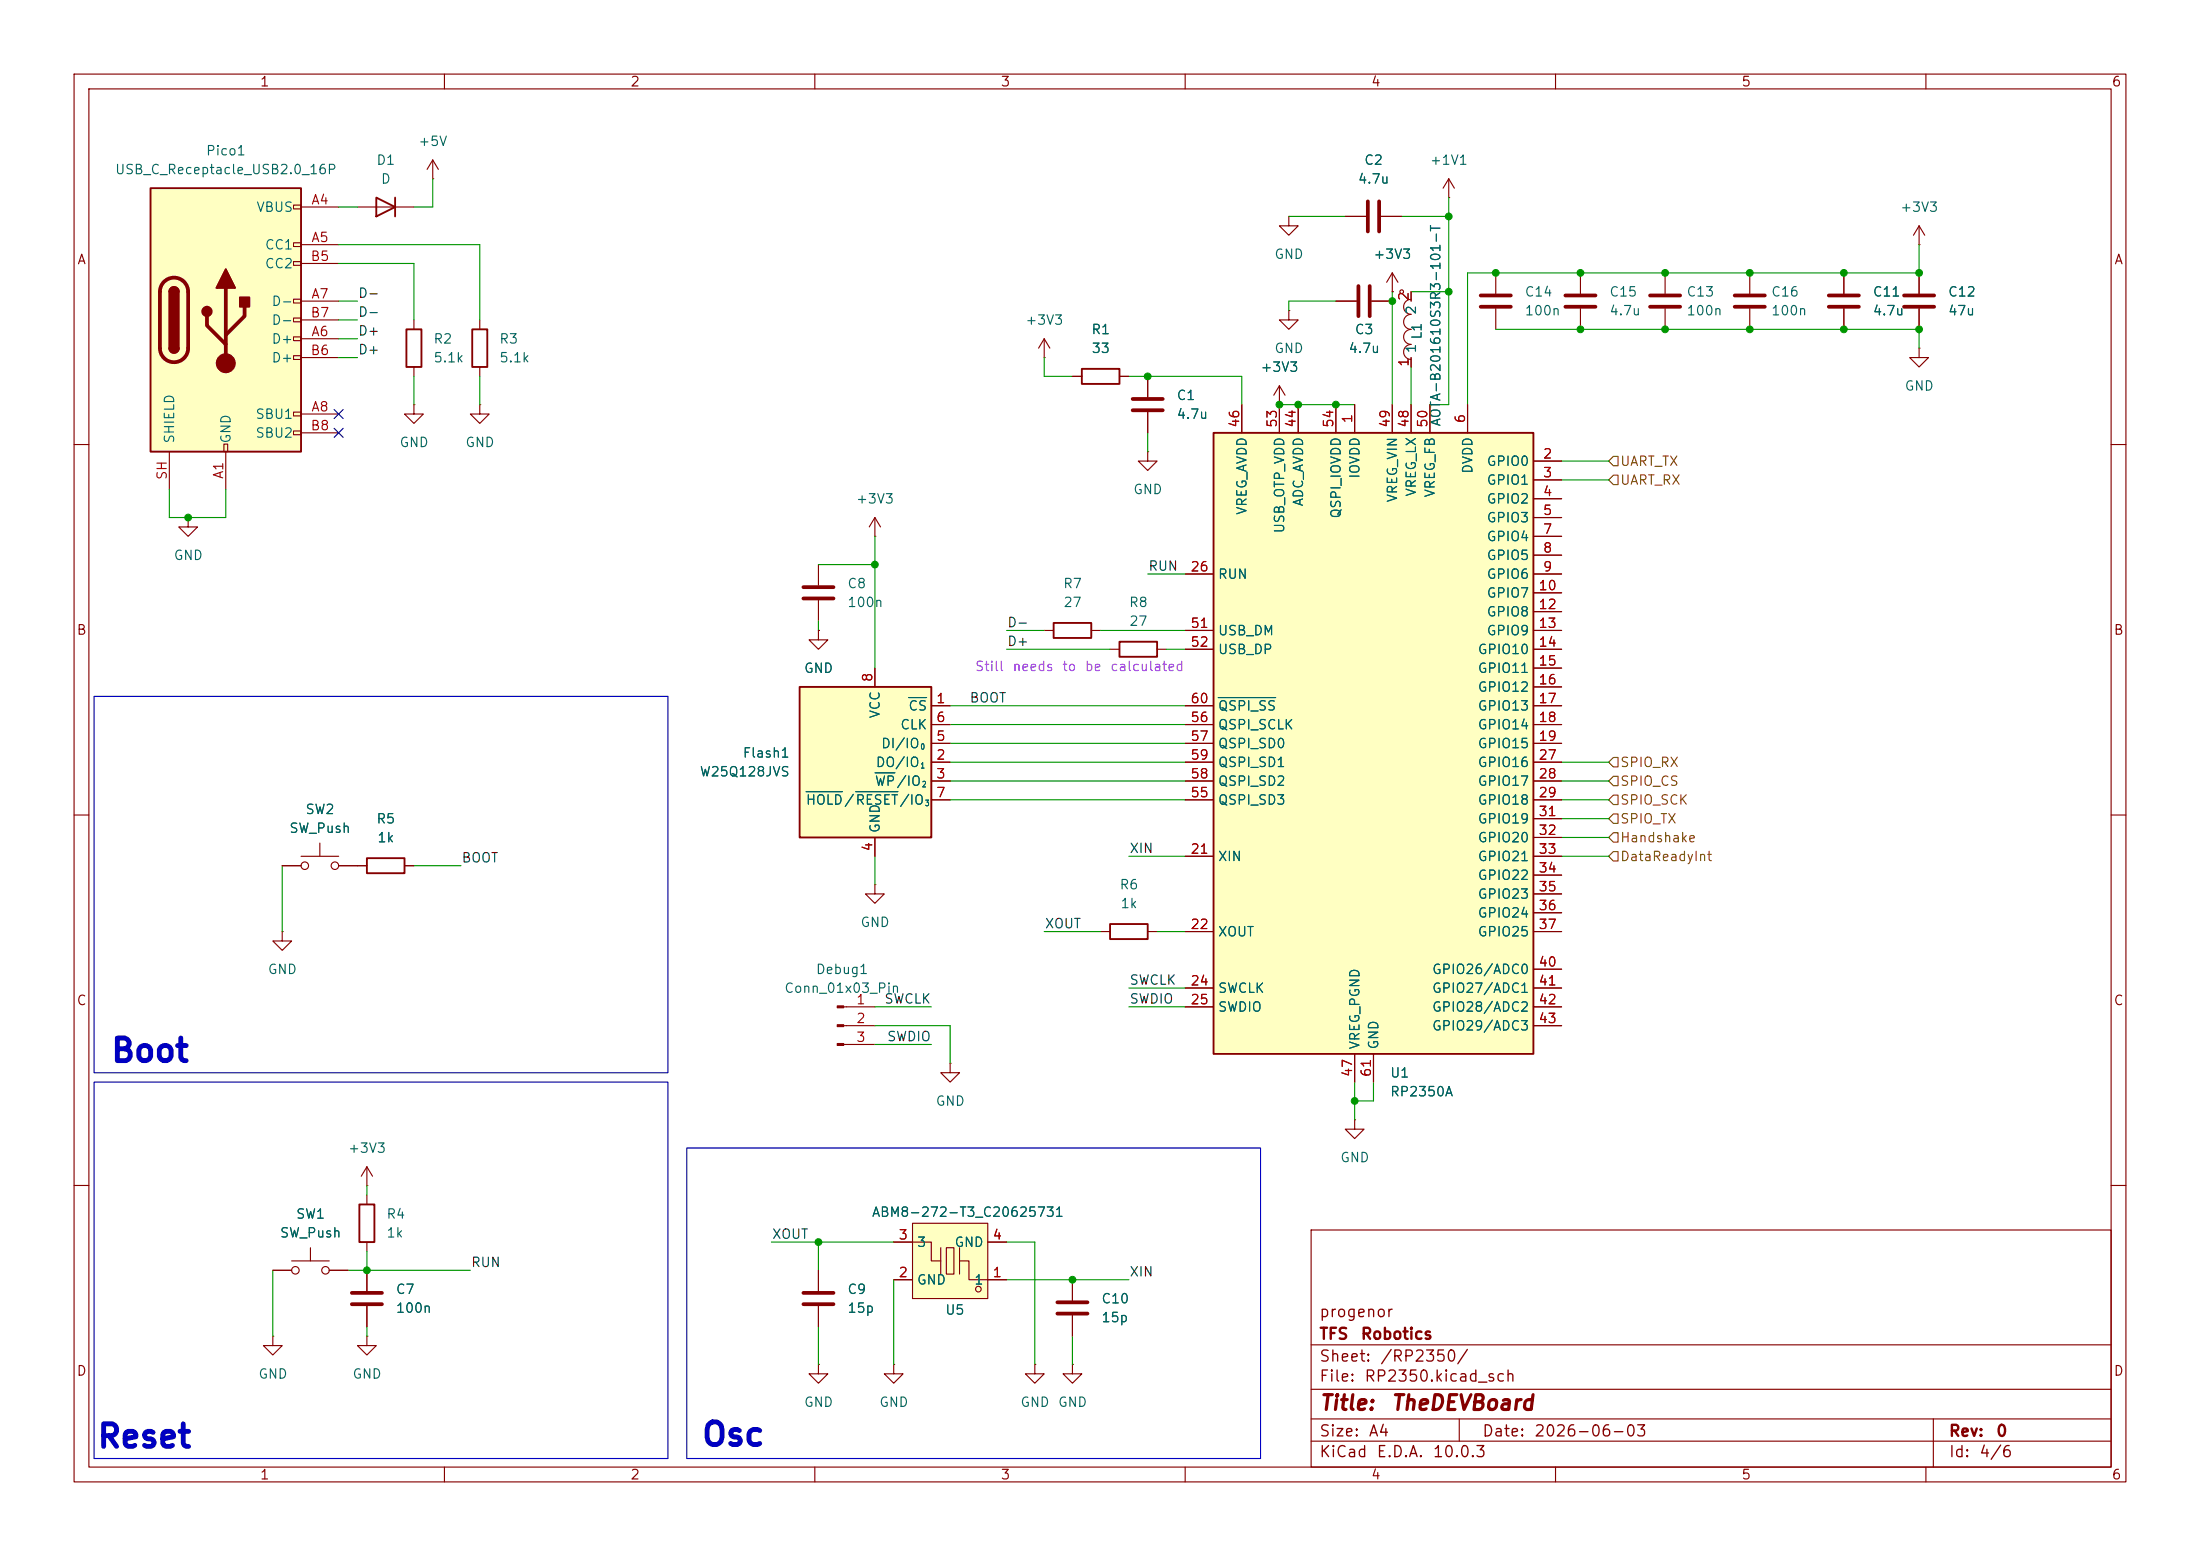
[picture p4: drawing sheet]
<svg xmlns="http://www.w3.org/2000/svg" width="297mm" height="210mm" viewBox="0 0 297 210" stroke-linecap="round" stroke-linejoin="round" font-family="sans-serif">
<g fill="none" stroke="#840000" stroke-width=".15">
<path d="M10 10h277v190h-277zM12 12h273v186h-273zM60 10v2M110 10v2M160 10v2M210 10v2M260 10v2M141 48.3h.1M141 45.7l-.8 1.3M141 45.7l.7 1.3M141 45.7v2.6M154.9 50.8v2.8"/>
<path d="M154.9 55.6v2.8M10 60h2M285 60h2M10 110h2M118.1 119.4v1.3h1.3l-1.3 1.2-1.3-1.2h1.3M118.1 119.4h.1M285 110h2M113.9 135.9h4.2M113.9 138.4h4.2M148.6 125.7h1.3M154.9 125.7h1.3M49.5 157.5v2.5"/>
<path d="M49.5 157.5l-.7 1.3M49.5 157.5l.8 1.3M113.9 141h4.2M10 160h2M36.8 171.5h2.6M39.4 170.2h5M41.9 168.4v1.8M44.4 171.5h2.6M49.5 160h.1M49.5 161.3v1.3M49.5 167.6v1.3M49.5 171.5v2.7"/>
<path d="M49.5 176.3v2.8M177 166h108v32h-108zM285 160h2M49.5 180.3v1.3h1.3l-1.3 1.3-1.2-1.3h1.2M49.5 180.3h.1M60 198v2M110 198v2M160 198v2M177 194.5h108M177 191.5h108M177 187.5h108M177 181.5h108"/>
<path d="M197 191.5v3M210 198v2M260 198v2M261 191.5v6.5"/>
<circle cx="39.9" cy="171.5" r=".51"/>
<circle cx="43.9" cy="171.5" r=".51"/>
</g>
<path d="M152.9 53.8h4.1M152.9 55.4h4.1M47.5 174.5h4.1M47.5 176h4.1" fill="none" stroke="#840000" stroke-width=".51"/>
<path d="M149.9 124.7h5v2h-5zM48.5 162.6h2v5h-2z" fill="none" stroke="#840000" stroke-width=".25"/>
<g fill="#840000" stroke="#840000" stroke-width=".15">
<path d="M113 135.8h.9v.2h-.9z"/>
<path d="M113 138.3h.9v.3h-.9z"/>
<path d="M113 140.8h.9v.3h-.9z"/>
</g>
<path d="M107.9 92.7h17.8v20.3h-17.8z" fill="#ffffc2"/>
<path d="M146 49.8h5.1v2h-5.1zM107.9 92.7h17.8v20.3h-17.8z" fill="none" stroke="#840000" stroke-width=".25"/>
<g fill="none" stroke="#840000" stroke-width=".15">
<path d="M144.8 50.8h1.2M151.1 50.8h1.3M172.7 54.6h.1M172.7 52.1l-.7 1.2M172.7 52.1l.8 1.2M172.7 52.1v2.5M154.9 61v1.2h1.3l-1.3 1.3-1.2-1.3h1.2M154.9 61h.1M118.1 90.2v2.5M125.7 95.3h2.6M125.7 97.8h2.6M118.1 113v2.6"/>
<path d="M125.7 102.9h2.6M125.7 105.4h2.6M125.7 100.3h2.6M125.7 108h2.6M182.9 151.1v1.3h1.2l-1.2 1.3-1.3-1.3h1.3M182.9 151.1h.1"/>
</g>
<path d="M122.7 94.1h2.4M108.8 106.8h4.9M115.5 106.8h5.7M118.1 104.3h2.7" fill="none" stroke="#006464" stroke-width=".15"/>
<path d="M163.8 58.4h43.2v83.8h-43.2z" fill="#ffffc2"/>
<path d="M163.8 58.4h43.2v83.8h-43.2z" fill="none" stroke="#840000" stroke-width=".25"/>
<g fill="none" stroke="#840000" stroke-width=".15">
<path d="M167.6 54.6v3.8M172.7 54.6v3.8M175.3 54.6v3.8M180.3 54.6v3.8M182.9 54.6v3.8M188 54.6v3.8M190.5 54.6v3.8M193 54.6v3.8M198.1 54.6v3.8M160 77.5h3.8M207 62.2h3.8M207 64.8h3.8"/>
<path d="M207 67.3h3.8M207 69.9h3.8M207 72.4h3.8M207 74.9h3.8M207 77.5h3.8M160 85.1h3.8M160 87.6h3.8M160 95.3h3.8M160 97.8h3.8M207 80h3.8M207 82.6h3.8M207 85.1h3.8"/>
<path d="M207 87.6h3.8M207 90.2h3.8M207 92.7h3.8M207 95.3h3.8M207 97.8h3.8M160 100.3h3.8M160 115.6h3.8M160 102.9h3.8M160 105.4h3.8M160 108h3.8M207 100.3h3.8M207 115.6h3.8"/>
<path d="M207 102.9h3.8M207 105.4h3.8M207 108h3.8M207 110.5h3.8M207 113h3.8M207 118.1h3.8M160 125.7h3.8M160 133.4h3.8M160 135.9h3.8M207 125.7h3.8M207 133.4h3.8M207 135.9h3.8"/>
<path d="M207 120.7h3.8M207 123.2h3.8M207 130.8h3.8M207 138.4h3.8M128.3 143.5v1.3h1.2l-1.2 1.3-1.3-1.3h1.3M128.3 143.5h.1M182.9 142.2v3.9M185.4 142.2v3.9M120.6 184.2v1.2h1.3l-1.3 1.3-1.2-1.3h1.2M120.6 184.2h.1"/>
</g>
<path d="M164.5 94.1h7.7" fill="none" stroke="#006464" stroke-width=".15"/>
<g fill="#ffffc2">
<path d="M123.2 165.1h10.1v10.2h-10.1z"/>
<path d="M127.8 168.4h1v3.6h-1z"/>
</g>
<g fill="none" stroke="#840000" stroke-width=".15">
<path d="M48.3 27.9h7.6M58.4 24.1h.1M58.4 21.6l-.7 1.3M58.4 21.6l.8 1.3M58.4 21.6v2.5M174 29.2v1.3h1.3l-1.3 1.3-1.3-1.3h1.3M174 29.2h.1M181.6 29.2h2.8M186.4 29.2h2.8M188 39.4h.1M188 36.8l-.8 1.3M188 36.8l.7 1.3"/>
<path d="M188 36.8v2.6M190.5 39.4v1.2M195.6 26.7h.1M195.6 24.1l-.8 1.3M195.6 24.1l.7 1.3M195.6 24.1v2.6M201.9 36.8v2.8M213.4 36.8v2.8M224.8 36.8v2.8M236.2 36.8v2.8M248.9 36.8v2.8M259.1 33h.1"/>
<path d="M259.1 30.5v2.5M259.1 36.8v2.8M259.1 30.5l-.8 1.3M259.1 30.5l.7 1.3M55.9 54.6v1.3h1.2l-1.2 1.3-1.3-1.3h1.3M55.9 54.6h.1M55.9 43.2v1.3M55.9 49.5v1.3M64.8 54.6v1.3h1.2l-1.2 1.3-1.3-1.3h1.3M64.8 54.6h.1M64.8 43.2v1.3M64.8 49.5v1.3"/>
<path d="M174 41.9v1.3h1.3l-1.3 1.3-1.3-1.3h1.3M174 41.9h.1M180.3 40.6h2.8M185.2 40.6h2.8M190.5 48.3v1.2M190.5 46.5a1.01 1.01 0 0 0-1 1 1.01 1.01 0 0 0 1 1M190.5 44.5a1.01 1.01 0 0 0-1 1 1.01 1.01 0 0 0 1 1M190.5 42.4a1.01 1.01 0 0 0-1 1 1.01 1.01 0 0 0 1 1.1M190.5 40.4a1.01 1.01 0 0 0-1 1 1.01 1.01 0 0 0 1 1M201.9 41.7v2.8M213.4 41.7v2.8M224.8 41.7v2.8"/>
<path d="M236.2 41.7v2.8M248.9 41.7v2.8M259.1 47v1.3h1.2l-1.2 1.2-1.3-1.2h1.3M259.1 47h.1M259.1 41.7v2.8M25.4 69.9v1.2h1.3l-1.3 1.3-1.3-1.3h1.3M25.4 69.9h.1M38.1 116.8h2.5M40.6 115.6h5.1M43.2 113.8v1.8M45.7 116.8h3.8M54.6 116.8h1.3"/>
<path d="M38.1 125.7v1.3h1.3l-1.3 1.3-1.3-1.3h1.3M38.1 125.7h.1M110.5 171.5v2.7M110.5 176.3v2.8M120.6 167.6h5.1v2.6h1.3M120.6 172.7h2.6M123.2 165.1h10.1v10.2h-10.1zM127 168.4v3.6M127.8 168.4h1v3.6h-1zM129.5 170.2h1.3v2.5h5.1M129.5 168.4v3.6M133.3 167.6h2.6"/>
<path d="M144.8 172.7v2.8M144.8 177.5v2.8M36.8 180.3v1.3h1.3l-1.3 1.3-1.2-1.3h1.2M36.8 180.3h.1M110.5 184.2v1.2h1.3l-1.3 1.3-1.3-1.3h1.3M110.5 184.2h.1M139.7 184.2v1.2h1.3l-1.3 1.3-1.3-1.3h1.3M139.7 184.2h.1M144.8 184.2v1.2h1.2l-1.2 1.3-1.3-1.3h1.3M144.8 184.2h.1"/>
<circle cx="189.2" cy="39.4" r=".25"/>
<circle cx="41.1" cy="116.8" r=".51"/>
<circle cx="45.2" cy="116.8" r=".51"/>
<circle cx="132.1" cy="174" r=".38"/>
</g>
<g fill="none" stroke="#840000" stroke-width=".51">
<path d="M183.4 38.6v4.1M184.7 27.2v4M184.9 38.6v4.1M186.2 27.2v4M199.9 39.9h4.1M211.3 39.9h4.1M222.8 39.9h4M234.2 39.9h4.1M246.9 39.9h4.1M257 39.9h4.1M199.9 41.4h4.1M211.3 41.4h4.1"/>
<path d="M222.8 41.4h4M234.2 41.4h4.1M246.9 41.4h4.1M257 41.4h4.1M108.5 174.5h4M108.5 176h4M142.7 175.8h4.1M142.7 177.3h4.1"/>
</g>
<path d="M50.8 26.7l2.5 1.2-2.5 1.3zM53.3 26.7v2.5M54.9 44.5h2v5h-2zM63.8 44.5h2v5h-2zM49.5 115.8h5.1v2.1h-5.1z" fill="none" stroke="#840000" stroke-width=".25"/>
<path d="M20.3 25.4h20.3v35.6h-20.3z" fill="#ffffc2"/>
<g fill="none" stroke="#840000" stroke-width=".15">
<path d="M39.6 27.7h1v.5h-1zM39.6 32.8h1v.5h-1zM39.6 35.3h1v.5h-1zM40.6 27.9h5.1M40.6 33h5.1M40.6 35.6h5.1M181.6 29.2h2.8M186.4 29.2h2.8M188 39.4h.1M190.5 39.4v1.2M248.9 36.8v2.8M259.1 36.8v2.8"/>
<path d="M30.2 59.9h.5v1.1h-.5zM39.6 40.4h1v.5h-1zM39.6 42.9h1v.5h-1zM39.6 45.5h1v.5h-1zM39.6 48h1v.5h-1zM39.6 55.6h1v.5h-1zM39.6 58.2h1v.5h-1zM40.6 45.7h5.1M40.6 40.6h5.1M40.6 55.9h5.1M40.6 48.3h5.1M40.6 43.2h5.1"/>
<path d="M40.6 58.4h5.1M144.8 50.8h1.2M151.1 50.8h1.3M154.9 50.8v2.8M154.9 55.6v2.8M167.6 54.6v3.8M172.7 54.6h.1M172.7 54.6v3.8M175.3 54.6v3.8M180.3 40.6h2.8M180.3 54.6v3.8M182.9 54.6v3.8"/>
<path d="M185.2 40.6h2.8M188 54.6v3.8M190.5 48.3v1.2M190.5 54.6v3.8M193 54.6v3.8M198.1 54.6v3.8M248.9 41.7v2.8M259.1 41.7v2.8M22.9 61v5M30.5 61v5M110.5 76.2v2.8M118.1 72.4h.1"/>
<path d="M118.1 69.9l-.8 1.2M118.1 69.9l.8 1.2M118.1 69.9v2.5M160 77.5h3.8M207 62.2h3.8M207 64.8h3.8M207 67.3h3.8M207 69.9h3.8M207 72.4h3.8M207 74.9h3.8M207 77.5h3.8M110.5 85.1v1.3h1.3l-1.3 1.2-1.3-1.2h1.3"/>
<path d="M110.5 85.1h.1M110.5 81v2.8M118.1 90.2v2.5M125.7 95.3h2.6M125.7 97.8h2.6M141 85.1h1.2M147.3 85.1h1.3M149.9 87.6h1.2M156.2 87.6h1.3M160 85.1h3.8M160 87.6h3.8M160 95.3h3.8"/>
<path d="M160 97.8h3.8M207 85.1h3.8M207 87.6h3.8M207 95.3h3.8M207 97.8h3.8M207 80h3.8M207 82.6h3.8M207 90.2h3.8M207 92.7h3.8M38.1 116.8h2.5M45.7 116.8h3.8M54.6 116.8h1.3"/>
<path d="M118.1 113v2.6M125.7 102.9h2.6M125.7 105.4h2.6M125.7 100.3h2.6M125.7 108h2.6M160 102.9h3.8M160 105.4h3.8M160 100.3h3.8M160 108h3.8M160 115.6h3.8M207 102.9h3.8M207 105.4h3.8"/>
<path d="M207 100.3h3.8M207 108h3.8M207 115.6h3.8M207 110.5h3.8M207 113h3.8M207 118.1h3.8M160 125.7h3.8M160 133.4h3.8M160 135.9h3.8M207 125.7h3.8M207 133.4h3.8M207 135.9h3.8"/>
<path d="M207 120.7h3.8M207 123.2h3.8M207 130.8h3.8M207 138.4h3.8M182.9 142.2v3.9M185.4 142.2v3.9M36.8 171.5h2.6M44.4 171.5h2.6M49.5 171.5v2.7M49.5 176.3v2.8M110.5 171.5v2.7M110.5 176.3v2.8"/>
<path d="M120.6 172.7h2.6M120.6 167.6h2.6M133.3 172.7h2.6M133.3 167.6h2.6M144.8 172.7v2.8M144.8 177.5v2.8"/>
</g>
<path d="M20.3 25.4h20.3v35.6h-20.3zM22.9 39.4a.64 .64 0 0 1 .6-.7 .64 .64 0 0 1 .6 .7M22.9 47a.64 .64 0 0 0 .6 .6 .64 .64 0 0 0 .6-.6M142.2 84.1h5.1v2h-5.1zM151.1 86.6h5.1v2h-5.1z" fill="none" stroke="#840000" stroke-width=".25"/>
<path d="M22.1 38a1.9 1.9 0 0 1 2.1-.4 1.9 1.9 0 0 1 1.2 1.8v7.6a1.91 1.91 0 0 1-1.9 1.9 1.91 1.91 0 0 1-1.9-1.9v-7.6a1.9 1.9 0 0 1 .5-1.4zM30.5 38.9v10.1M27.9 42.7v1.2l2.6 2.6M33 41.4v1.3l-2.5 2.5M108.5 79.2h4M108.5 80.8h4" fill="none" stroke="#840000" stroke-width=".51"/>
<g fill="#840000" stroke="#840000" stroke-width=".25">
<path d="M22.9 39.4h1.2v7.6h-1.2z"/>
<path d="M23 38.9a.64 .64 0 0 1 .7-.1 .64 .64 0 0 1 .4 .6h-1.2z"/>
<path d="M22.9 47h1.2a.64 .64 0 0 1-.6 .6 .64 .64 0 0 1-.6-.6z"/>
<path d="M30.5 36.3l1.2 2.6h-2.5z"/>
<path d="M32.4 40.1h1.3v1.3h-1.3z"/>
<circle cx="27.9" cy="42" r=".63"/>
</g>
<circle cx="30.5" cy="49" r="1.27" fill="#840000" stroke="#840000" stroke-width=".15"/>
<path d="M217.8 61.6h.6v1.3h-.6l-.6-.7zM217.8 64.1h.6v1.3h-.6l-.6-.6zM217.8 107.3h.6v1.3h-.6l-.6-.6zM217.8 104.8h.6v1.2h-.6l-.6-.6zM217.8 109.9h.6v1.2h-.6l-.6-.6zM217.8 102.2h.6v1.3h-.6l-.6-.6zM217.8 114.9h.6v1.3h-.6l-.6-.6zM217.8 112.4h.6v1.3h-.6l-.6-.7z" fill="none" stroke="#725600" stroke-width=".15"/>
<g fill="none" stroke="#009600" stroke-width=".15">
<path d="M45.7 35.6h10.2v7.6M45.7 33h19.1v10.2M45.7 27.9h2.6M58.4 24.1v3.8h-2.5M174 29.2h7.6M188 39.4v15.2M189.2 29.2h6.4M190.5 39.4h5.1M195.6 26.7v27.9h-2.6M259.1 33v3.8h-61v17.8M45.7 48.3h2.6M45.7 40.6h2.6"/>
<path d="M45.7 43.2h2.6M45.7 45.7h2.6M55.9 50.8v3.8M64.8 50.8v3.8M141 48.3v2.5h3.8M152.4 50.8h15.2v3.8M154.9 58.4v2.6M172.7 54.6h10.2M180.3 40.6h-6.3v1.3M190.5 49.5v5.1M201.9 44.5h57.2v2.5M22.9 66v3.9h7.6v-3.9"/>
<path d="M110.5 76.2h7.6M118.1 72.4v17.8M154.9 77.5h5.1M210.8 62.2h6.4M210.8 64.8h6.4M110.5 83.8v1.3M128.3 95.3h31.7M128.3 97.8h31.7M135.9 85.1h5.1M135.9 87.6h14M148.6 85.1h11.4M157.5 87.6h2.5"/>
<path d="M38.1 116.8v8.9M55.9 116.8h6.3M118.1 115.6v3.8M128.3 108h31.7M128.3 105.4h31.7M128.3 102.9h31.7M128.3 100.3h31.7M152.4 115.6h7.6M210.8 110.5h6.4M210.8 108h6.4M210.8 115.6h6.4M210.8 105.4h6.4"/>
<path d="M210.8 102.9h6.4M210.8 113h6.4M118.1 138.4h10.2v5.1M118.1 135.9h7.6M141 125.7h7.6M152.4 135.9h7.6M152.4 133.4h7.6M156.2 125.7h3.8M118.1 141h7.6M182.9 146.1v5M185.4 146.1v2.5h-2.5M36.8 171.5v8.8"/>
<path d="M47 171.5h16.5M49.5 160v1.3M49.5 168.9v2.6M49.5 179.1v1.2M104.1 167.6h16.5M110.5 167.6v3.9M110.5 179.1v5.1M120.6 172.7v11.5M135.9 172.7h16.5M135.9 167.6h3.8v16.6M144.8 180.3v3.9"/>
</g>
<path d="M45.1 55.3l1.2 1.2M45.1 57.8l1.2 1.2M46.3 55.3l-1.2 1.2M46.3 57.8l-1.2 1.2" fill="none" stroke="#000084" stroke-width=".15"/>
<path d="M12.7 94h77.5v50.8h-77.5zM12.7 146.1h77.5v50.8h-77.5zM92.7 154.9h77.5v42h-77.5z" fill="none" stroke="#0000c2" stroke-width=".15"/>
<path d="M122.7 94.1h2.4M164.5 94.1h7.7M108.8 106.8h4.9M115.5 106.8h5.7M118.1 104.3h2.7" fill="none" stroke="#006464" stroke-width=".15"/>
<g fill="#009600" stroke="#009600" stroke-width=".14">
<circle cx="49.5" cy="171.5" r=".46"/>
<circle cx="259.1" cy="44.5" r=".46"/>
<circle cx="236.2" cy="44.5" r=".46"/>
<circle cx="248.9" cy="44.5" r=".46"/>
<circle cx="236.2" cy="36.8" r=".46"/>
<circle cx="224.8" cy="36.8" r=".46"/>
<circle cx="224.8" cy="44.5" r=".46"/>
<circle cx="259.1" cy="36.8" r=".46"/>
<circle cx="248.9" cy="36.8" r=".46"/>
<circle cx="182.9" cy="148.6" r=".46"/>
<circle cx="110.5" cy="167.6" r=".46"/>
<circle cx="144.8" cy="172.7" r=".46"/>
<circle cx="154.9" cy="50.8" r=".46"/>
<circle cx="118.1" cy="76.2" r=".46"/>
<circle cx="25.4" cy="69.9" r=".46"/>
<circle cx="195.6" cy="29.2" r=".46"/>
<circle cx="175.3" cy="54.6" r=".46"/>
<circle cx="172.7" cy="54.6" r=".46"/>
<circle cx="195.6" cy="39.4" r=".46"/>
<circle cx="201.9" cy="36.8" r=".46"/>
<circle cx="213.4" cy="36.8" r=".46"/>
<circle cx="180.3" cy="54.6" r=".46"/>
<circle cx="188" cy="40.6" r=".46"/>
<circle cx="213.4" cy="44.5" r=".46"/>
</g>
<g font-size="3" fill="#0000c2">
<text x="14.8" y="144.1">Boot</text>
<text x="13" y="196.1">Reset</text>
<text x="94.6" y="195.9">Osc</text>
</g>
<g font-size="2" fill="#840000">
<text x="178" y="190.8">Title:</text>
<text x="187.7" y="190.8">TheDEVBoard</text>
</g>
<g font-size="1.5" fill="#840000">
<text x="178" y="178.2">progenor</text>
<text x="178" y="184.2">Sheet:</text>
<text x="178" y="181.2">TFS</text>
<text x="183.6" y="181.2">Robotics</text>
<text x="186.2" y="184.2">/RP2350/</text>
<text x="178" y="186.9">File:</text>
<text x="184.1" y="186.9">RP2350.kicad_sch</text>
<text x="178" y="197.1">KiCad</text>
<text x="178" y="194.3">Size:</text>
<text x="184.7" y="194.3">A4</text>
<text x="185.7" y="197.1">E.D.A.</text>
<text x="193.3" y="197.1">10.0.3</text>
<text x="200" y="194.3">Date:</text>
<text x="207" y="194.3">2026-06-03</text>
<text x="263" y="194.3">Rev:</text>
<text x="263" y="197.1">Id:</text>
<text x="267.1" y="197.1">4/6</text>
<text x="269.4" y="194.3">0</text>
</g>
<g font-size="1.3" fill="#840000">
<text x="35" y="12">1</text>
<text x="85" y="12">2</text>
<text x="135" y="12">3</text>
<text x="185" y="12">4</text>
<text x="235" y="12">5</text>
<text x="285" y="12">6</text>
<text x="10.3" y="36">A</text>
<text x="285.3" y="36">A</text>
<text x="10.3" y="86">B</text>
<text x="285.3" y="86">B</text>
<text x="10.3" y="136">C</text>
<text x="285.3" y="136">C</text>
<text x="10.3" y="186">D</text>
<text x="285.3" y="186">D</text>
<text x="35" y="200">1</text>
<text x="85" y="200">2</text>
<text x="135" y="200">3</text>
<text x="185" y="200">4</text>
<text x="235" y="200">5</text>
<text x="285" y="200">6</text>
</g>
<g font-size="1.3" fill="#006464">
<text x="15.4" y="23.8">USB_C_Receptacle_USB2.0_16P</text>
<text x="27.7" y="21.3">Pico1</text>
<text x="50.7" y="22.6">D1</text>
<text x="56.4" y="20">+5V</text>
<text x="184.1" y="22.6">C2</text>
<text x="192.9" y="22.6">+1V1</text>
<text x="34.5" y="28.9">VBUS</text>
<text x="51.3" y="25.1">D</text>
<text x="183.2" y="25.1">4.7u</text>
<text x="256.4" y="28.9">+3V3</text>
<text x="35.7" y="34">CC1</text>
<text x="172" y="35.3">GND</text>
<text x="185.3" y="35.3">+3V3</text>
<text x="35.7" y="36.5">CC2</text>
<text x="36.6" y="41.6">D-</text>
<text x="205.7" y="40.3">C14</text>
<text x="217.2" y="40.3">C15</text>
<text x="227.6" y="40.3">C13</text>
<text x="239" y="40.3">C16</text>
<text x="252.7" y="40.3">C11</text>
<text x="262.9" y="40.3">C12</text>
<text x="36.6" y="46.7">D+</text>
<text x="36.6" y="44.2">D-</text>
<text x="58.4" y="46.7">R2</text>
<text x="67.3" y="46.7">R3</text>
<text x="138.3" y="44.2">+3V3</text>
<text x="147.2" y="45.4">R1</text>
<text x="147.3" y="48">33</text>
<text x="172" y="48">GND</text>
<text x="182" y="48">4.7u</text>
<text x="182.8" y="45.4">C3</text>
<text x="191.5" y="47.8" transform="rotate(-90 191.5 47.8)">1</text>
<text x="191.5" y="42.6" transform="rotate(-90 191.5 42.6)">2</text>
<text x="192.2" y="45.9" transform="rotate(-90 192.2 45.9)">L1</text>
<text x="205.7" y="42.9">100n</text>
<text x="217.2" y="42.9">4.7u</text>
<text x="227.6" y="42.9">100n</text>
<text x="239" y="42.9">100n</text>
<text x="252.7" y="42.9">4.7u</text>
<text x="262.9" y="42.9">47u</text>
<text x="36.6" y="49.2">D+</text>
<text x="58.4" y="49.2">5.1k</text>
<text x="67.3" y="49.2">5.1k</text>
<text x="170.1" y="50.5">+3V3</text>
<text x="257" y="53">GND</text>
<text x="23.8" y="59.9" transform="rotate(-90 23.8 59.9)">SHIELD</text>
<text x="31.5" y="59.9" transform="rotate(-90 31.5 59.9)">GND</text>
<text x="34.4" y="56.9">SBU1</text>
<text x="34.4" y="59.4">SBU2</text>
<text x="158.8" y="54.3">C1</text>
<text x="158.8" y="56.9">4.7u</text>
<text x="194.8" y="57.7" transform="rotate(-90 194.8 57.7)">AOTA-B201610S3R3-101-T</text>
<text x="53.8" y="60.7">GND</text>
<text x="62.7" y="60.7">GND</text>
<text x="183.9" y="64.7" transform="rotate(-90 183.9 64.7)">IOVDD</text>
<text x="199.1" y="64" transform="rotate(-90 199.1 64)">DVDD</text>
<text x="200.6" y="63.2">GPIO0</text>
<text x="200.6" y="65.7">GPIO1</text>
<text x="115.5" y="68.3">+3V3</text>
<text x="152.9" y="67">GND</text>
<text x="168.6" y="69.6" transform="rotate(-90 168.6 69.6)">VREG_AVDD</text>
<text x="176.2" y="68.4" transform="rotate(-90 176.2 68.4)">ADC_AVDD</text>
<text x="181.3" y="70.1" transform="rotate(-90 181.3 70.1)">QSPI_IOVDD</text>
<text x="188.9" y="67.9" transform="rotate(-90 188.9 67.9)">VREG_VIN</text>
<text x="191.5" y="67.1" transform="rotate(-90 191.5 67.1)">VREG_LX</text>
<text x="194" y="67.2" transform="rotate(-90 194 67.2)">VREG_FB</text>
<text x="200.6" y="68.3">GPIO2</text>
<text x="200.6" y="70.8">GPIO3</text>
<text x="23.4" y="75.9">GND</text>
<text x="173.7" y="72.1" transform="rotate(-90 173.7 72.1)">USB_OTP_VDD</text>
<text x="200.6" y="73.4">GPIO4</text>
<text x="200.6" y="75.9">GPIO5</text>
<text x="114.3" y="79.7">C8</text>
<text x="114.3" y="82.3">100n</text>
<text x="143.4" y="79.7">R7</text>
<text x="143.5" y="82.3">27</text>
<text x="152.3" y="82.3">R8</text>
<text x="164.3" y="78.4">RUN</text>
<text x="200.6" y="78.4">GPIO6</text>
<text x="200.6" y="81">GPIO7</text>
<text x="200.6" y="83.5">GPIO8</text>
<text x="152.4" y="84.8">27</text>
<text x="164.3" y="86.1">USB_DM</text>
<text x="164.3" y="88.6">USB_DP</text>
<text x="199.4" y="88.6">GPIO10</text>
<text x="200.6" y="86.1">GPIO9</text>
<text x="108.5" y="91.1">GND</text>
<text x="199.4" y="91.1">GPIO11</text>
<text x="199.4" y="93.7">GPIO12</text>
<text x="118.9" y="101.3">DI/IO</text>
<text x="119.1" y="97" transform="rotate(-90 119.1 97)">VCC</text>
<text x="121.5" y="98.8">CLK</text>
<text x="122.5" y="96.2">CS</text>
<text x="164.3" y="98.8">QSPI_SCLK</text>
<text x="164.3" y="101.3">QSPI_SD0</text>
<text x="164.3" y="96.2">QSPI_SS</text>
<text x="199.4" y="96.2">GPIO13</text>
<text x="199.4" y="98.8">GPIO14</text>
<text x="199.4" y="101.3">GPIO15</text>
<text x="94.4" y="105.1">W25Q128JVS</text>
<text x="100.2" y="102.6">Flash1</text>
<text x="118" y="106.4">WP/IO</text>
<text x="118.1" y="103.8">DO/IO</text>
<text x="164.3" y="106.4">QSPI_SD2</text>
<text x="164.3" y="103.8">QSPI_SD1</text>
<text x="199.4" y="103.8">GPIO16</text>
<text x="199.4" y="106.4">GPIO17</text>
<text x="39" y="112.7">SW_Push</text>
<text x="41.1" y="110.2">SW2</text>
<text x="50.7" y="111.5">R5</text>
<text x="108.7" y="108.9">HOLD/RESET/IO</text>
<text x="119.1" y="112.5" transform="rotate(-90 119.1 112.5)">GND</text>
<text x="164.3" y="108.9">QSPI_SD3</text>
<text x="199.4" y="108.9">GPIO18</text>
<text x="199.4" y="111.5">GPIO19</text>
<text x="50.8" y="114">1k</text>
<text x="164.3" y="116.5">XIN</text>
<text x="199.4" y="114">GPIO20</text>
<text x="199.4" y="116.5">GPIO21</text>
<text x="199.4" y="119.1">GPIO22</text>
<text x="116.1" y="125.4">GND</text>
<text x="151.1" y="120.4">R6</text>
<text x="151.2" y="122.9">1k</text>
<text x="199.4" y="121.6">GPIO23</text>
<text x="199.4" y="124.2">GPIO24</text>
<text x="36.1" y="131.8">GND</text>
<text x="110.1" y="131.8">Debug1</text>
<text x="164.3" y="126.7">XOUT</text>
<text x="193.2" y="131.8">GPIO26/ADC0</text>
<text x="199.4" y="126.7">GPIO25</text>
<text x="105.8" y="134.3">Conn_01x03_Pin</text>
<text x="164.3" y="134.3">SWCLK</text>
<text x="164.3" y="136.9">SWDIO</text>
<text x="193.2" y="134.3">GPIO27/ADC1</text>
<text x="193.2" y="136.9">GPIO28/ADC2</text>
<text x="183.9" y="141.7" transform="rotate(-90 183.9 141.7)">VREG_PGND</text>
<text x="186.4" y="141.7" transform="rotate(-90 186.4 141.7)">GND</text>
<text x="193.2" y="139.4">GPIO29/ADC3</text>
<text x="126.2" y="149.6">GND</text>
<text x="187.6" y="145.8">U1</text>
<text x="187.6" y="148.3">RP2350A</text>
<text x="46.9" y="155.9">+3V3</text>
<text x="180.8" y="157.2">GND</text>
<text x="37.7" y="167.3">SW_Push</text>
<text x="39.9" y="164.8">SW1</text>
<text x="52.1" y="164.8">R4</text>
<text x="52.1" y="167.3">1k</text>
<text x="117.6" y="164.5">ABM8-272-T3_C20625731</text>
<text x="123.7" y="173.7">GND</text>
<text x="123.7" y="168.6">3</text>
<text x="128.8" y="168.6">GND</text>
<text x="131.4" y="173.7">1</text>
<text x="53.3" y="175">C7</text>
<text x="53.3" y="177.5">100n</text>
<text x="114.3" y="175">C9</text>
<text x="114.3" y="177.5">15p</text>
<text x="127.5" y="177.8">U5</text>
<text x="148.6" y="176.2">C10</text>
<text x="148.6" y="178.8">15p</text>
<text x="34.8" y="186.4">GND</text>
<text x="47.5" y="186.4">GND</text>
<text x="108.5" y="190.2">GND</text>
<text x="118.6" y="190.2">GND</text>
<text x="137.7" y="190.2">GND</text>
<text x="142.7" y="190.2">GND</text>
</g>
<g font-size="1.3" fill="#a90000">
<text x="41.9" y="27.9">A4</text>
<text x="41.8" y="35.5">B5</text>
<text x="41.9" y="33">A5</text>
<text x="41.9" y="40.6">A7</text>
<text x="190.5" y="40.7" transform="rotate(-90 190.5 40.7)">2</text>
<text x="41.8" y="43.2">B7</text>
<text x="41.9" y="45.7">A6</text>
<text x="41.8" y="48.2">B6</text>
<text x="190.5" y="49.6" transform="rotate(-90 190.5 49.6)">1</text>
<text x="41.8" y="58.4">B8</text>
<text x="41.9" y="55.9">A8</text>
<text x="167.6" y="57.8" transform="rotate(-90 167.6 57.8)">46</text>
<text x="172.7" y="57.8" transform="rotate(-90 172.7 57.8)">53</text>
<text x="175.2" y="57.8" transform="rotate(-90 175.2 57.8)">44</text>
<text x="180.3" y="57.8" transform="rotate(-90 180.3 57.8)">54</text>
<text x="182.9" y="57.2" transform="rotate(-90 182.9 57.2)">1</text>
<text x="187.9" y="57.8" transform="rotate(-90 187.9 57.8)">49</text>
<text x="190.5" y="57.8" transform="rotate(-90 190.5 57.8)">48</text>
<text x="193" y="57.8" transform="rotate(-90 193 57.8)">50</text>
<text x="198.1" y="57.2" transform="rotate(-90 198.1 57.2)">6</text>
<text x="22.8" y="64.9" transform="rotate(-90 22.8 64.9)">SH</text>
<text x="30.5" y="64.8" transform="rotate(-90 30.5 64.8)">A1</text>
<text x="208.2" y="62.2">2</text>
<text x="208.2" y="64.7">3</text>
<text x="208.2" y="67.3">4</text>
<text x="208.2" y="69.8">5</text>
<text x="160.6" y="77.4">26</text>
<text x="208.2" y="72.4">7</text>
<text x="208.2" y="74.9">8</text>
<text x="208.2" y="77.4">9</text>
<text x="207.6" y="80">10</text>
<text x="207.6" y="82.5">12</text>
<text x="160.6" y="85.1">51</text>
<text x="160.6" y="87.6">52</text>
<text x="207.6" y="85.1">13</text>
<text x="207.6" y="87.6">14</text>
<text x="118.1" y="92.1" transform="rotate(-90 118.1 92.1)">8</text>
<text x="126.3" y="95.2">1</text>
<text x="160.6" y="95.2">60</text>
<text x="207.6" y="90.1">15</text>
<text x="207.6" y="92.7">16</text>
<text x="207.6" y="95.2">17</text>
<text x="126.3" y="100.3">5</text>
<text x="126.3" y="97.8">6</text>
<text x="160.6" y="97.8">56</text>
<text x="160.6" y="100.3">57</text>
<text x="207.6" y="97.8">18</text>
<text x="207.6" y="100.3">19</text>
<text x="126.3" y="102.8">2</text>
<text x="126.3" y="105.4">3</text>
<text x="126.3" y="107.9">7</text>
<text x="160.6" y="107.9">55</text>
<text x="160.6" y="105.4">58</text>
<text x="160.6" y="102.8">59</text>
<text x="207.6" y="102.8">27</text>
<text x="207.6" y="105.4">28</text>
<text x="207.6" y="107.9">29</text>
<text x="207.6" y="110.5">31</text>
<text x="207.6" y="113">32</text>
<text x="118.1" y="115" transform="rotate(-90 118.1 115)">4</text>
<text x="160.6" y="115.5">21</text>
<text x="207.6" y="115.5">33</text>
<text x="207.6" y="118.1">34</text>
<text x="160.6" y="125.7">22</text>
<text x="207.6" y="120.6">35</text>
<text x="207.6" y="123.2">36</text>
<text x="207.6" y="125.7">37</text>
<text x="207.6" y="130.8">40</text>
<text x="115.5" y="135.9">1</text>
<text x="160.6" y="133.3">24</text>
<text x="160.6" y="135.9">25</text>
<text x="207.6" y="133.3">41</text>
<text x="207.6" y="135.9">42</text>
<text x="115.5" y="138.4">2</text>
<text x="115.5" y="140.9">3</text>
<text x="207.6" y="138.4">43</text>
<text x="182.9" y="145.5" transform="rotate(-90 182.9 145.5)">47</text>
<text x="185.4" y="145.5" transform="rotate(-90 185.4 145.5)">61</text>
<text x="121.2" y="167.6">3</text>
<text x="133.9" y="167.6">4</text>
<text x="121.2" y="172.7">2</text>
<text x="133.9" y="172.7">1</text>
</g>
<g font-size="1.3" fill="#0f0f0f">
<text x="48.3" y="40.5">D-</text>
<text x="48.3" y="45.6">D+</text>
<text x="48.3" y="43.1">D-</text>
<text x="48.3" y="48.1">D+</text>
<text x="154.9" y="77.3">RUN</text>
<text x="135.9" y="85">D-</text>
<text x="135.9" y="87.5">D+</text>
<text x="130.8" y="95.1">BOOT</text>
<text x="62.2" y="116.7">BOOT</text>
<text x="152.4" y="115.4">XIN</text>
<text x="141" y="125.6">XOUT</text>
<text x="119.3" y="135.8">SWCLK</text>
<text x="152.4" y="133.2">SWCLK</text>
<text x="152.4" y="135.8">SWDIO</text>
<text x="119.7" y="140.8">SWDIO</text>
<text x="104.1" y="167.5">XOUT</text>
<text x="63.5" y="171.3">RUN</text>
<text x="152.4" y="172.6">XIN</text>
</g>
<g font-size="1.3" fill="#725600">
<text x="218.6" y="63.2">UART_TX</text>
<text x="218.6" y="65.7">UART_RX</text>
<text x="218.6" y="106.4">SPIO_CS</text>
<text x="218.6" y="103.8">SPIO_RX</text>
<text x="218.6" y="108.9">SPIO_SCK</text>
<text x="218.6" y="111.5">SPIO_TX</text>
<text x="218.6" y="116.5">DataReadyInt</text>
<text x="218.6" y="114">Handshake</text>
</g>
<g font-size="1.3" fill="#860dd9">
<text x="131.5" y="90.9">Still</text>
<text x="136.6" y="90.9">needs</text>
<text x="143.3" y="90.9">to</text>
<text x="146.4" y="90.9">be</text>
<text x="149.8" y="90.9">calculated</text>
</g>
<g font-size=".8" fill="#006464">
<text x="124.2" y="101.4">0</text>
<text x="124.2" y="103.9">1</text>
<text x="124.4" y="106.4">2</text>
<text x="124.8" y="109">3</text>
</g>
</svg>
